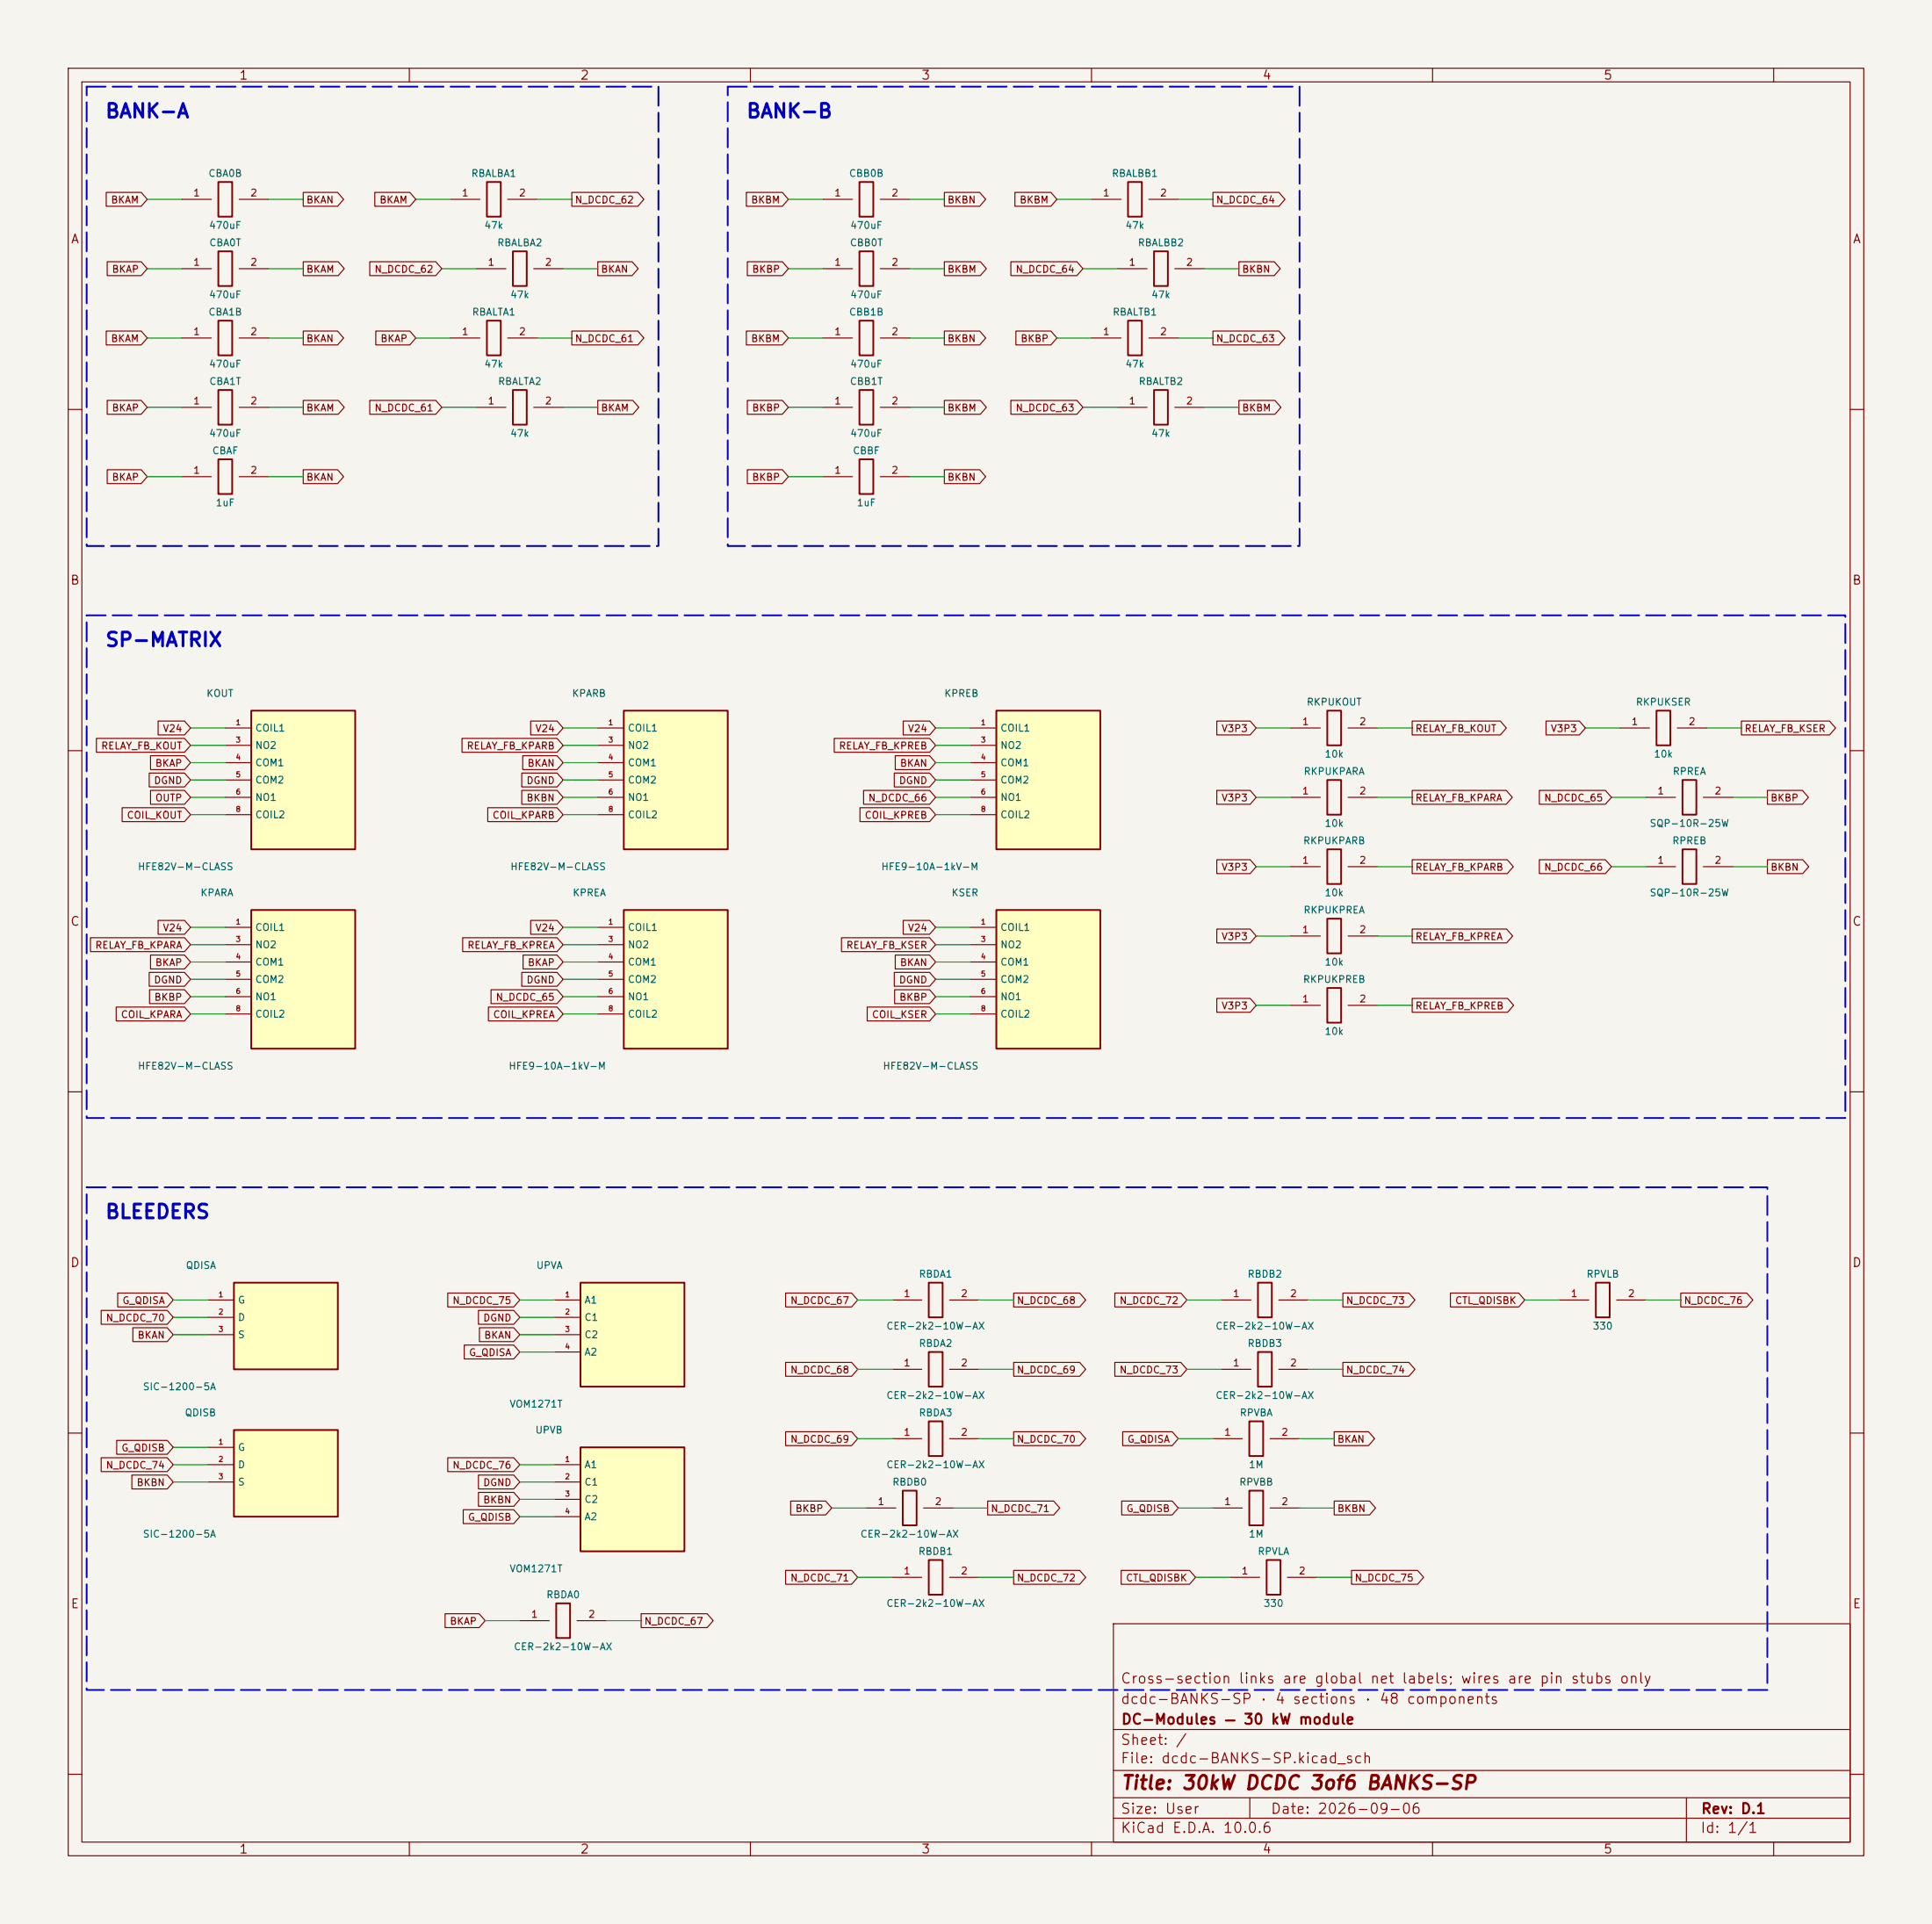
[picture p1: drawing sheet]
<svg xmlns="http://www.w3.org/2000/svg" width="283mm" height="282mm" viewBox="0 0 283 282" stroke-linecap="round" stroke-linejoin="round" font-family="sans-serif">
<path d="M0 0h283.2v281.9h-283.2z" fill="#f5f4ef" stroke="#f5f4ef" stroke-width=".13"/>
<g fill="none" stroke="#840000" stroke-width=".15">
<path d="M10 10h263.2v261.9h-263.2zM12 12h259.2v257.9h-259.2zM60 10v2M110 10v2M160 10v2M210 10v2M260 10v2M10 60h2M271.2 60h2M10 110h2M271.2 110h2M10 160h2"/>
<path d="M271.2 160h2M10 210h2M271.2 210h2M163.2 237.9h108v32h-108zM163.2 259.4h108M163.2 253.4h108M10 260h2M60 269.9v2M110 269.9v2M160 269.9v2M163.2 266.4h108M163.2 263.4h108"/>
<path d="M183.2 263.4v3M210 269.9v2M247.2 263.4v6.5M260 269.9v2M271.2 260h2"/>
</g>
<path d="M85.1 212.1h15.2v15.2h-15.2z" fill="#ffffc2"/>
<path d="M136.1 188h2.1v5h-2.1zM184.4 188h2v5h-2zM184.4 198.1h2v5.1h-2zM85.1 212.1h15.2v15.2h-15.2zM132.3 218.4h2.1v5.1h-2.1zM183.1 218.4h2.1v5.1h-2.1zM183.1 208.3h2.1v5.1h-2.1zM136.1 228.6h2.1v5.1h-2.1z" fill="none" stroke="#840000" stroke-width=".25"/>
<g fill="none" stroke="#840000" stroke-width=".15">
<path d="M130.8 190.5h4.3M139.2 190.5h4.3M179.1 190.5h4.3M187.5 190.5h4.3M81.3 214.6h3.8M81.3 217.2h3.8M81.3 219.7h3.8M177.8 210.8h4.3M179.1 200.7h4.3M186.2 210.8h4.3M187.5 200.7h4.3M81.3 222.3h3.8"/>
<path d="M127 221h4.3M130.8 231.1h4.3M135.4 221h4.3M139.2 231.1h4.3M177.8 221h4.3M186.2 221h4.3"/>
</g>
<path d="M36.8 104.1h15.3v20.4h-15.3z" fill="#ffffc2"/>
<path d="M36.8 104.1h15.3v20.4h-15.3zM233.9 188h2.1v5h-2.1zM136.1 208.3h2.1v5.1h-2.1zM185.7 228.6h2v5.1h-2z" fill="none" stroke="#840000" stroke-width=".25"/>
<path d="M33 106.7h3.8M33 109.2h3.8M33 111.8h3.8M33 114.3h3.8M33 116.8h3.8M33 119.4h3.8M228.6 190.5h4.3M237 190.5h4.3M130.8 210.8h4.3M139.2 210.8h4.3M180.3 231.1h4.4M188.7 231.1h4.3" fill="none" stroke="#840000" stroke-width=".15"/>
<path d="M146 104.1h15.3v20.4h-15.3z" fill="#ffffc2"/>
<path d="M146 104.1h15.3v20.4h-15.3zM194.6 134.6h2v5.1h-2zM194.6 124.5h2v5h-2zM194.6 144.8h2v5.1h-2zM136.1 198.1h2.1v5.1h-2.1z" fill="none" stroke="#840000" stroke-width=".25"/>
<g fill="none" stroke="#840000" stroke-width=".15">
<path d="M142.2 106.7h3.8M142.2 109.2h3.8M142.2 111.8h3.8M142.2 114.3h3.8M142.2 116.8h3.8M142.2 119.4h3.8M189.2 137.2h4.3M189.2 127h4.3M197.6 137.2h4.3M197.6 127h4.3M189.2 147.3h4.3M197.6 147.3h4.3"/>
<path d="M130.8 200.7h4.3M139.2 200.7h4.3"/>
</g>
<path d="M146 133.4h15.3v20.3h-15.3z" fill="#ffffc2"/>
<path d="M126 36.8h2v5.1h-2zM126 26.7h2v5.1h-2zM126 47h2v5.1h-2zM126 57.2h2v5h-2zM169.2 57.2h2v5h-2zM126 67.3h2v5.1h-2zM194.6 114.3h2v5.1h-2zM194.6 104.1h2v5.1h-2zM146 133.4h15.3v20.3h-15.3zM246.6 124.5h2.1v5h-2.1z" fill="none" stroke="#840000" stroke-width=".25"/>
<g fill="none" stroke="#840000" stroke-width=".15">
<path d="M120.6 39.4h4.4M120.6 29.2h4.4M129 39.4h4.3M129 29.2h4.3M120.6 49.5h4.4M120.6 59.7h4.4M129 49.5h4.3M129 59.7h4.3M163.8 59.7h4.3M172.2 59.7h4.3M120.6 69.9h4.4M129 69.9h4.3"/>
<path d="M189.2 116.8h4.3M189.2 106.7h4.3M197.6 116.8h4.3M197.6 106.7h4.3M142.2 135.9h3.8M142.2 138.4h3.8M241.3 127h4.3M249.7 127h4.3M142.2 141h3.8M142.2 143.5h3.8M142.2 146.1h3.8M142.2 148.6h3.8"/>
</g>
<path d="M91.4 104.1h15.3v20.4h-15.3z" fill="#ffffc2"/>
<g fill="none" stroke="#840000" stroke-width=".25">
<path d="M32 36.8h2v5.1h-2zM32 26.7h2v5.1h-2zM71.4 26.7h2v5.1h-2zM75.2 36.8h2v5.1h-2zM165.4 26.7h2v5.1h-2zM169.2 36.8h2v5.1h-2zM32 47h2v5.1h-2zM32 57.2h2v5h-2zM75.2 57.2h2v5h-2zM165.4 47h2v5.1h-2zM32 67.3h2v5.1h-2zM91.4 104.1h15.3v20.4h-15.3z"/>
<path d="M242.8 104.1h2.1v5.1h-2.1zM246.6 114.3h2.1v5.1h-2.1z"/>
</g>
<g fill="none" stroke="#840000" stroke-width=".15">
<path d="M26.7 39.4h4.3M26.7 29.2h4.3M35.1 39.4h4.3M35.1 29.2h4.3M66 29.2h4.4M69.8 39.4h4.4M74.4 29.2h4.3M78.2 39.4h4.3M160 29.2h4.3M163.8 39.4h4.3M168.4 29.2h4.3M172.2 39.4h4.3"/>
<path d="M26.7 49.5h4.3M26.7 59.7h4.3M35.1 49.5h4.3M35.1 59.7h4.3M69.8 59.7h4.4M78.2 59.7h4.3M160 49.5h4.3M168.4 49.5h4.3M26.7 69.9h4.3M35.1 69.9h4.3M87.6 106.7h3.8M87.6 109.2h3.8"/>
<path d="M87.6 111.8h3.8M87.6 114.3h3.8M87.6 116.8h3.8M87.6 119.4h3.8M237.5 106.7h4.3M241.3 116.8h4.3M245.9 106.7h4.3M249.7 116.8h4.3"/>
</g>
<path d="M36.8 133.4h15.3v20.3h-15.3z" fill="#ffffc2"/>
<path d="M36.8 133.4h15.3v20.3h-15.3zM81.5 235h2.1v5h-2.1z" fill="none" stroke="#840000" stroke-width=".25"/>
<path d="M33 135.9h3.8M33 138.4h3.8M33 141h3.8M33 143.5h3.8M33 146.1h3.8M33 148.6h3.8M76.2 237.5h4.3M84.6 237.5h4.3" fill="none" stroke="#840000" stroke-width=".15"/>
<path d="M91.4 133.4h15.3v20.3h-15.3z" fill="#ffffc2"/>
<path d="M91.4 133.4h15.3v20.3h-15.3z" fill="none" stroke="#840000" stroke-width=".25"/>
<path d="M87.6 135.9h3.8M87.6 138.4h3.8M87.6 141h3.8M87.6 143.5h3.8M87.6 146.1h3.8M87.6 148.6h3.8" fill="none" stroke="#840000" stroke-width=".15"/>
<path d="M34.3 209.6h15.2v12.7h-15.2z" fill="#ffffc2"/>
<path d="M71.4 47h2v5.1h-2zM34.3 209.6h15.2v12.7h-15.2z" fill="none" stroke="#840000" stroke-width=".25"/>
<path d="M66 49.5h4.4M74.4 49.5h4.3M30.5 212.1h3.8M30.5 214.6h3.8M30.5 217.2h3.8" fill="none" stroke="#840000" stroke-width=".15"/>
<path d="M34.3 188h15.2v12.7h-15.2z" fill="#ffffc2"/>
<path d="M34.3 188h15.2v12.7h-15.2z" fill="none" stroke="#840000" stroke-width=".25"/>
<path d="M30.5 190.5h3.8M30.5 193h3.8M30.5 195.6h3.8" fill="none" stroke="#840000" stroke-width=".15"/>
<path d="M85.1 188h15.2v15.2h-15.2z" fill="#ffffc2"/>
<path d="M85.1 188h15.2v15.2h-15.2z" fill="none" stroke="#840000" stroke-width=".25"/>
<g fill="none" stroke="#840000" stroke-width=".15">
<path d="M15.6 28.2h5.1l.9 1-.9 1h-5.1zM15.7 38.4h5l.9 1-.9 1h-5zM44.4 28.2h5.1l.9 1-.9 1h-5.1zM44.4 38.4h5.2l.9 1-.9 1h-5.2zM54.2 38.4h9.7l.9 1-.9 1h-9.7zM54.9 28.2h5.2l.9 1-.9 1h-5.2zM83.8 28.2h9.7l.9 1-.9 1h-9.7zM87.6 38.4h5.1l.9 1-.9 1h-5.1zM109.4 28.2h5.3l.9 1-.9 1h-5.3zM109.5 38.4h5.2l.9 1-.9 1h-5.2zM138.4 28.2h5.2l.9 1-.9 1h-5.2zM138.4 38.4h5.3l.9 1-.9 1h-5.3z"/>
<path d="M148.2 38.4h9.7l.8 1-.8 1h-9.7zM148.8 28.2h5.3l.8 1-.8 1h-5.3zM177.8 28.2h9.7l.9 1-.9 1h-9.7zM181.6 38.4h5.2l.9 1-.9 1h-5.2zM15.6 48.5h5.1l.9 1-.9 1h-5.1zM15.7 58.7h5l.9 1-.9 1h-5zM44.4 58.7h5.2l.9 1-.9 1h-5.2zM44.4 48.5h5.1l.9 1-.9 1h-5.1zM54.2 58.7h9.7l.9 1-.9 1h-9.7zM55.1 48.5h5l.9 1-.9 1h-5zM83.8 48.5h9.7l.9 1-.9 1h-9.7zM87.6 58.7h5.2l.9 1-.9 1h-5.2z"/>
<path d="M109.4 48.5h5.3l.9 1-.9 1h-5.3zM109.5 58.7h5.2l.9 1-.9 1h-5.2zM138.4 58.7h5.3l.9 1-.9 1h-5.3zM138.4 48.5h5.2l.9 1-.9 1h-5.2zM148.2 58.7h9.7l.8 1-.8 1h-9.7zM148.9 48.5h5.2l.8 1-.8 1h-5.2zM177.8 48.5h9.7l.9 1-.9 1h-9.7zM181.6 58.7h5.3l.9 1-.9 1h-5.3zM15.7 68.8h5l.9 1.1-.9 1h-5zM44.4 68.8h5.1l.9 1.1-.9 1h-5.1zM109.5 68.8h5.2l.9 1.1-.9 1h-5.2zM138.4 68.8h5.2l.9 1.1-.9 1h-5.2z"/>
<path d="M14.1 108.2h13l.8 1-.8 1h-13zM17.9 118.4h9.2l.8 1-.8 1h-9.2zM21.9 113.3h5.2l.8 1-.8 1h-5.2zM22.1 115.8h5l.8 1-.8 1.1h-5zM22.1 110.7h5l.8 1.1-.8 1h-5zM23.2 105.7h3.9l.8 1-.8 1h-3.9zM67.7 108.2h14l.8 1-.8 1h-14zM71.5 118.4h10.2l.8 1-.8 1h-10.2zM76.5 113.3h5.2l.8 1-.8 1h-5.2zM76.5 115.8h5.2l.8 1-.8 1.1h-5.2zM76.6 110.7h5.1l.8 1.1-.8 1h-5.1zM77.8 105.7h3.9l.8 1-.8 1h-3.9z"/>
<path d="M122.3 108.2h14l.9 1-.9 1h-14zM126.1 118.4h10.2l.9 1-.9 1h-10.2zM126.6 115.8h9.7l.9 1-.9 1.1h-9.7zM131.1 113.3h5.2l.9 1-.9 1h-5.2zM131.2 110.7h5.1l.9 1.1-.9 1h-5.1zM132.4 105.7h3.9l.9 1-.9 1h-3.9zM178.4 105.7h4.9l.8 1-.8 1h-4.9zM178.4 115.8h4.9l.8 1-.8 1.1h-4.9zM207 105.7h12.9l.9 1-.9 1h-12.9zM207 115.8h13.8l.9 1-.9 1.1h-13.8zM225.7 115.8h9.6l.9 1-.9 1.1h-9.6zM226.6 105.7h4.9l.9 1-.9 1h-4.9z"/>
<path d="M255.3 105.7h12.9l.9 1-.9 1h-12.9zM259.1 115.8h5.1l.9 1-.9 1.1h-5.1zM13.3 137.4h13.8l.8 1-.8 1h-13.8zM22.1 140h5l.8 1-.8 1h-5zM23.2 134.9h3.9l.8 1-.8 1h-3.9zM67.8 137.4h13.9l.8 1-.8 1h-13.9zM76.7 140h5l.8 1-.8 1h-5zM77.8 134.9h3.9l.8 1-.8 1h-3.9zM123.4 137.4h12.9l.9 1-.9 1h-12.9zM131.2 140h5.1l.9 1-.9 1h-5.1zM132.4 134.9h3.9l.9 1-.9 1h-3.9zM178.4 126h4.9l.8 1-.8 1h-4.9z"/>
<path d="M178.4 136.1h4.9l.8 1.1-.8 1h-4.9zM207 136.1h13.8l.9 1.1-.9 1h-13.8zM207 126h13.9l.9 1-.9 1h-13.9zM225.7 126h9.6l.9 1-.9 1h-9.6zM259.1 126h5.2l.8 1-.8 1h-5.2zM17 147.6h10.1l.8 1-.8 1h-10.1zM21.9 142.5h5.2l.8 1-.8 1h-5.2zM21.9 145h5.2l.8 1.1-.8 1h-5.2zM71.6 147.6h10.1l.8 1-.8 1h-10.1zM72 145h9.7l.8 1.1-.8 1h-9.7zM76.5 142.5h5.2l.8 1-.8 1h-5.2zM127.1 147.6h9.2l.9 1-.9 1h-9.2z"/>
<path d="M131.1 142.5h5.2l.9 1-.9 1h-5.2zM131.1 145h5.2l.9 1.1-.9 1h-5.2zM178.4 146.3h4.9l.8 1-.8 1h-4.9zM207 146.3h14l.9 1-.9 1h-14zM14.8 192h9.7l.9 1-.9 1.1h-9.7zM17.3 189.5h7.2l.9 1-.9 1h-7.2zM19.5 194.6h5l.9 1-.9 1h-5zM65.6 189.5h9.7l.9 1-.9 1h-9.7zM68.1 197.1h7.2l.9 1-.9 1h-7.2zM70.1 192h5.2l.9 1-.9 1.1h-5.2zM70.3 194.6h5l.9 1-.9 1h-5zM81.3 190.5h3.8"/>
<path d="M81.3 193h3.8M81.3 195.6h3.8M81.3 198.1h3.8M115.2 189.5h9.6l.9 1-.9 1h-9.6zM115.2 199.6h9.6l.9 1.1-.9 1h-9.6zM148.6 189.5h9.7l.9 1-.9 1h-9.7zM148.6 199.6h9.7l.9 1.1-.9 1h-9.7zM163.4 199.6h9.7l.9 1.1-.9 1h-9.7zM163.4 189.5h9.7l.9 1-.9 1h-9.7zM196.8 199.6h9.7l.9 1.1-.9 1h-9.7zM196.8 189.5h9.7l.9 1-.9 1h-9.7zM212.6 189.5h10l.9 1-.9 1h-10z"/>
<path d="M246.4 189.5h9.7l.8 1-.8 1h-9.7zM14.8 213.6h9.7l.9 1-.9 1h-9.7zM17.1 211.1h7.4l.9 1-.9 1h-7.4zM19.3 216.2h5.2l.9 1-.9 1h-5.2zM65.6 213.6h9.7l.9 1-.9 1h-9.7zM70.1 216.2h5.2l.9 1-.9 1h-5.2zM70.1 218.7h5.2l.9 1-.9 1h-5.2zM115.2 209.8h9.6l.9 1-.9 1h-9.6zM115.9 220h5.1l.9 1-.9 1h-5.1zM144.8 220h9.7l.8 1-.8 1h-9.7zM148.6 209.8h9.7l.9 1-.9 1h-9.7zM164.4 220h7.4l.9 1-.9 1h-7.4z"/>
<path d="M164.6 209.8h7.2l.9 1-.9 1h-7.2zM195.6 209.8h5l.9 1-.9 1h-5zM195.6 220h5.2l.8 1-.8 1h-5.2zM65.2 236.5h5l.9 1-.9 1h-5zM67.9 221.2h7.4l.9 1.1-.9 1h-7.4zM94 236.5h9.7l.8 1-.8 1h-9.7zM115.2 230.1h9.6l.9 1-.9 1.1h-9.6zM148.6 230.1h9.7l.9 1-.9 1.1h-9.7zM164.4 230.1h10l.9 1-.9 1.1h-10zM198.1 230.1h9.7l.9 1-.9 1.1h-9.7z"/>
</g>
<g fill="none" stroke="#009600" stroke-width=".15">
<path d="M21.6 39.4h5.1M21.6 29.2h5.1M39.4 39.4h5M39.4 29.2h5M61 29.2h5M64.8 39.4h5M78.7 29.2h5.1M82.5 39.4h5.1M115.6 39.4h5M115.6 29.2h5M133.3 39.4h5.1M133.3 29.2h5.1"/>
<path d="M154.9 29.2h5.1M158.7 39.4h5.1M172.7 29.2h5.1M176.5 39.4h5.1M21.6 59.7h5.1M21.6 49.5h5.1M39.4 59.7h5M39.4 49.5h5M61 49.5h5M64.8 59.7h5M78.7 49.5h5.1M82.5 59.7h5.1"/>
<path d="M115.6 59.7h5M115.6 49.5h5M133.3 59.7h5.1M133.3 49.5h5.1M154.9 49.5h5.1M158.7 59.7h5.1M172.7 49.5h5.1M176.5 59.7h5.1M21.6 69.9h5.1M39.4 69.9h5M115.6 69.9h5M133.3 69.9h5.1"/>
<path d="M27.9 116.8h5.1M27.9 109.2h5.1M27.9 114.3h5.1M27.9 106.7h5.1M27.9 111.8h5.1M27.9 119.4h5.1M82.5 116.8h5.1M82.5 109.2h5.1M82.5 114.3h5.1M82.5 106.7h5.1M82.5 111.8h5.1M82.5 119.4h5.1"/>
<path d="M137.2 116.8h5M137.2 109.2h5M137.2 114.3h5M137.2 106.7h5M137.2 111.8h5M137.2 119.4h5M184.1 116.8h5.1M184.1 106.7h5.1M201.9 116.8h5.1M201.9 106.7h5.1M232.4 106.7h5.1M236.2 116.8h5.1"/>
<path d="M250.2 106.7h5.1M254 116.8h5.1M27.9 138.4h5.1M27.9 135.9h5.1M82.5 138.4h5.1M82.5 135.9h5.1M137.2 138.4h5M137.2 135.9h5M184.1 137.2h5.1M184.1 127h5.1M201.9 137.2h5.1M201.9 127h5.1"/>
<path d="M236.2 127h5.1M254 127h5.1M27.9 146.1h5.1M27.9 143.5h5.1M27.9 141h5.1M27.9 148.6h5.1M82.5 146.1h5.1M82.5 143.5h5.1M82.5 141h5.1M82.5 148.6h5.1M137.2 146.1h5M137.2 143.5h5"/>
<path d="M137.2 141h5M137.2 148.6h5M184.1 147.3h5.1M201.9 147.3h5.1M25.4 190.5h5.1M25.4 193h5.1M25.4 195.6h5.1M76.2 190.5h5.1M76.2 193h5.1M76.2 195.6h5.1M76.2 198.1h5.1M125.7 190.5h5.1"/>
<path d="M143.5 190.5h5.1M174 190.5h5.1M191.8 190.5h5M223.5 190.5h5.1M241.3 190.5h5.1M25.4 212.1h5.1M25.4 214.6h5.1M25.4 217.2h5.1M76.2 214.6h5.1M76.2 217.2h5.1M76.2 219.7h5.1M125.7 200.7h5.1"/>
<path d="M125.7 210.8h5.1M143.5 200.7h5.1M143.5 210.8h5.1M172.7 210.8h5.1M174 200.7h5.1M190.5 210.8h5.1M191.8 200.7h5M71.1 237.5h5.1M76.2 222.3h5.1M88.9 237.5h5.1M121.9 221h5.1M125.7 231.1h5.1"/>
<path d="M139.7 221h5.1M143.5 231.1h5.1M172.7 221h5.1M175.3 231.1h5M190.5 221h5.1M193 231.1h5.1"/>
</g>
<path d="M12.7 12.7h83.8v67.3h-83.8zM106.7 12.7h83.8v67.3h-83.8zM12.7 90.2h257.8v73.6h-257.8zM12.7 174h246.4v73.7h-246.4z" fill="none" stroke="#0000c2" stroke-width=".25" stroke-dasharray="2.8 1"/>
<g font-size="2" fill="#0000c2">
<text x="15.3" y="17.8">BANK-A</text>
<text x="109.3" y="17.8">BANK-B</text>
<text x="15.3" y="95.3">SP-MATRIX</text>
<text x="15.3" y="179.1">BLEEDERS</text>
</g>
<text font-size="2" fill="#840000" x="164.2" y="262.7">Title: 30kW DCDC 3of6 BANKS-SP</text>
<g font-size="1.5" fill="#840000">
<text x="164.2" y="250.1">dcdc-BANKS-SP · 4 sections · 48 components</text>
<text x="164.2" y="247.1">Cross-section links are global net labels; wires are pin stubs only</text>
<text x="164.2" y="256.1">Sheet: /</text>
<text x="164.3" y="253.1">DC-Modules — 30 kW module</text>
<text x="164.2" y="258.8">File: dcdc-BANKS-SP.kicad_sch</text>
<text x="164.2" y="269">KiCad E.D.A. 10.0.6</text>
<text x="164.2" y="266.2">Size: User</text>
<text x="186.2" y="266.2">Date: 2026-09-06</text>
<text x="249.2" y="269">Id: 1/1</text>
<text x="249.3" y="266.2">Rev: D.1</text>
</g>
<g font-size="1.3" fill="#840000">
<text x="35" y="12">1</text>
<text x="85" y="12">2</text>
<text x="135" y="12">3</text>
<text x="185" y="12">4</text>
<text x="235" y="12">5</text>
<text x="10.3" y="36">A</text>
<text x="271.5" y="36">A</text>
<text x="10.2" y="86">B</text>
<text x="271.4" y="86">B</text>
<text x="10.2" y="136">C</text>
<text x="271.4" y="136">C</text>
<text x="10.2" y="186">D</text>
<text x="271.4" y="186">D</text>
<text x="10.3" y="236">E</text>
<text x="271.5" y="236">E</text>
<text x="35" y="271.9">1</text>
<text x="85" y="271.9">2</text>
<text x="135" y="271.9">3</text>
<text x="185" y="271.9">4</text>
<text x="235" y="271.9">5</text>
</g>
<g font-size="1" fill="#a90000">
<text x="28.2" y="29">1</text>
<text x="36.6" y="29">2</text>
<text x="67.6" y="29">1</text>
<text x="76" y="29">2</text>
<text x="122.2" y="29">1</text>
<text x="130.6" y="29">2</text>
<text x="161.6" y="29">1</text>
<text x="170" y="29">2</text>
<text x="28.2" y="39.2">1</text>
<text x="36.6" y="39.2">2</text>
<text x="71.4" y="39.2">1</text>
<text x="79.8" y="39.2">2</text>
<text x="122.2" y="39.2">1</text>
<text x="130.6" y="39.2">2</text>
<text x="165.4" y="39.2">1</text>
<text x="173.8" y="39.2">2</text>
<text x="28.2" y="49.3">1</text>
<text x="36.6" y="49.3">2</text>
<text x="67.6" y="49.3">1</text>
<text x="76" y="49.3">2</text>
<text x="122.2" y="49.3">1</text>
<text x="130.6" y="49.3">2</text>
<text x="161.6" y="49.3">1</text>
<text x="170" y="49.3">2</text>
<text x="28.2" y="59.5">1</text>
<text x="36.6" y="59.5">2</text>
<text x="71.4" y="59.5">1</text>
<text x="79.8" y="59.5">2</text>
<text x="122.2" y="59.5">1</text>
<text x="130.6" y="59.5">2</text>
<text x="165.4" y="59.5">1</text>
<text x="173.8" y="59.5">2</text>
<text x="28.2" y="69.7">1</text>
<text x="36.6" y="69.7">2</text>
<text x="122.2" y="69.7">1</text>
<text x="130.6" y="69.7">2</text>
<text x="190.8" y="106.5">1</text>
<text x="199.2" y="106.5">2</text>
<text x="239.1" y="106.5">1</text>
<text x="247.4" y="106.5">2</text>
<text x="190.8" y="116.7">1</text>
<text x="199.2" y="116.7">2</text>
<text x="242.9" y="116.7">1</text>
<text x="251.3" y="116.7">2</text>
<text x="190.8" y="126.8">1</text>
<text x="199.2" y="126.8">2</text>
<text x="242.9" y="126.8">1</text>
<text x="251.3" y="126.8">2</text>
<text x="190.8" y="137">1</text>
<text x="199.2" y="137">2</text>
<text x="190.8" y="147.1">1</text>
<text x="199.2" y="147.1">2</text>
<text x="132.4" y="190.3">1</text>
<text x="140.8" y="190.3">2</text>
<text x="180.6" y="190.3">1</text>
<text x="189" y="190.3">2</text>
<text x="230.2" y="190.3">1</text>
<text x="238.6" y="190.3">2</text>
<text x="132.4" y="200.5">1</text>
<text x="140.8" y="200.5">2</text>
<text x="180.6" y="200.5">1</text>
<text x="189" y="200.5">2</text>
<text x="132.4" y="210.6">1</text>
<text x="140.8" y="210.6">2</text>
<text x="179.4" y="210.6">1</text>
<text x="187.8" y="210.6">2</text>
<text x="128.6" y="220.8">1</text>
<text x="137" y="220.8">2</text>
<text x="179.4" y="220.8">1</text>
<text x="187.8" y="220.8">2</text>
<text x="132.4" y="231">1</text>
<text x="140.8" y="231">2</text>
<text x="181.9" y="231">1</text>
<text x="190.3" y="231">2</text>
<text x="77.8" y="237.3">1</text>
<text x="86.2" y="237.3">2</text>
</g>
<g font-size="1" fill="#006464">
<text x="30.5" y="26.2">CBA0B</text>
<text x="69" y="26.2">RBALBA1</text>
<text x="124.4" y="26.2">CBB0B</text>
<text x="162.9" y="26.2">RBALBB1</text>
<text x="30.6" y="33.8">470uF</text>
<text x="70.9" y="33.8">47k</text>
<text x="124.6" y="33.8">470uF</text>
<text x="164.9" y="33.8">47k</text>
<text x="30.6" y="36.3">CBA0T</text>
<text x="72.8" y="36.3">RBALBA2</text>
<text x="124.5" y="36.3">CBB0T</text>
<text x="166.7" y="36.3">RBALBB2</text>
<text x="30.5" y="46.5">CBA1B</text>
<text x="30.6" y="43.9">470uF</text>
<text x="69.1" y="46.5">RBALTA1</text>
<text x="74.7" y="43.9">47k</text>
<text x="124.4" y="46.5">CBB1B</text>
<text x="124.6" y="43.9">470uF</text>
<text x="163" y="46.5">RBALTB1</text>
<text x="168.7" y="43.9">47k</text>
<text x="30.6" y="54.1">470uF</text>
<text x="30.6" y="56.6">CBA1T</text>
<text x="70.9" y="54.1">47k</text>
<text x="72.9" y="56.6">RBALTA2</text>
<text x="124.5" y="56.6">CBB1T</text>
<text x="124.6" y="54.1">470uF</text>
<text x="164.9" y="54.1">47k</text>
<text x="166.8" y="56.6">RBALTB2</text>
<text x="30.6" y="64.3">470uF</text>
<text x="74.7" y="64.3">47k</text>
<text x="124.6" y="64.3">470uF</text>
<text x="168.7" y="64.3">47k</text>
<text x="31" y="66.8">CBAF</text>
<text x="124.9" y="66.8">CBBF</text>
<text x="31.5" y="74.4">1uF</text>
<text x="125.5" y="74.4">1uF</text>
<text x="30.2" y="102.4">KOUT</text>
<text x="37.3" y="107.4">COIL1</text>
<text x="83.8" y="102.4">KPARB</text>
<text x="91.9" y="107.4">COIL1</text>
<text x="138.3" y="102.4">KPREB</text>
<text x="146.6" y="107.4">COIL1</text>
<text x="191.5" y="103.6">RKPUKOUT</text>
<text x="239.7" y="103.6">RKPUKSER</text>
<text x="37.3" y="110">NO2</text>
<text x="37.3" y="112.5">COM1</text>
<text x="91.9" y="110">NO2</text>
<text x="91.9" y="112.5">COM1</text>
<text x="146.6" y="110">NO2</text>
<text x="146.6" y="112.5">COM1</text>
<text x="191" y="113.8">RKPUKPARA</text>
<text x="194.1" y="111.3">10k</text>
<text x="242.4" y="111.3">10k</text>
<text x="245.1" y="113.8">RPREA</text>
<text x="37.3" y="115.1">COM2</text>
<text x="37.3" y="117.6">NO1</text>
<text x="91.9" y="115.1">COM2</text>
<text x="91.9" y="117.6">NO1</text>
<text x="146.6" y="115.1">COM2</text>
<text x="146.6" y="117.6">NO1</text>
<text x="37.3" y="120.1">COIL2</text>
<text x="91.9" y="120.1">COIL2</text>
<text x="146.6" y="120.1">COIL2</text>
<text x="191" y="124">RKPUKPARB</text>
<text x="194.1" y="121.4">10k</text>
<text x="241.7" y="121.4">SQP-10R-25W</text>
<text x="245.1" y="124">RPREB</text>
<text x="20.1" y="127.8">HFE82V-M-CLASS</text>
<text x="29.3" y="131.6">KPARA</text>
<text x="74.7" y="127.8">HFE82V-M-CLASS</text>
<text x="83.9" y="131.6">KPREA</text>
<text x="129.1" y="127.8">HFE9-10A-1kV-M</text>
<text x="139.4" y="131.6">KSER</text>
<text x="194.1" y="131.6">10k</text>
<text x="241.7" y="131.6">SQP-10R-25W</text>
<text x="37.3" y="136.7">COIL1</text>
<text x="91.9" y="136.7">COIL1</text>
<text x="146.6" y="136.7">COIL1</text>
<text x="191" y="134.1">RKPUKPREA</text>
<text x="37.3" y="139.2">NO2</text>
<text x="37.3" y="141.7">COM1</text>
<text x="91.9" y="139.2">NO2</text>
<text x="91.9" y="141.7">COM1</text>
<text x="146.6" y="139.2">NO2</text>
<text x="146.6" y="141.7">COM1</text>
<text x="194.1" y="141.7">10k</text>
<text x="37.3" y="144.3">COM2</text>
<text x="37.3" y="146.8">NO1</text>
<text x="37.3" y="149.4">COIL2</text>
<text x="91.9" y="144.3">COM2</text>
<text x="91.9" y="146.8">NO1</text>
<text x="91.9" y="149.4">COIL2</text>
<text x="146.6" y="144.3">COM2</text>
<text x="146.6" y="146.8">NO1</text>
<text x="146.6" y="149.4">COIL2</text>
<text x="190.9" y="144.3">RKPUKPREB</text>
<text x="194.1" y="151.9">10k</text>
<text x="20.1" y="157">HFE82V-M-CLASS</text>
<text x="74.5" y="157">HFE9-10A-1kV-M</text>
<text x="129.3" y="157">HFE82V-M-CLASS</text>
<text x="27.2" y="186.2">QDISA</text>
<text x="34.8" y="191.3">G</text>
<text x="78.5" y="186.2">UPVA</text>
<text x="85.6" y="191.3">A1</text>
<text x="134.6" y="187.5">RBDA1</text>
<text x="182.8" y="187.5">RBDB2</text>
<text x="232.5" y="187.5">RPVLB</text>
<text x="34.8" y="193.8">D</text>
<text x="34.8" y="196.3">S</text>
<text x="85.6" y="193.8">C1</text>
<text x="85.6" y="196.3">C2</text>
<text x="129.8" y="195.1">CER-2k2-10W-AX</text>
<text x="134.6" y="197.6">RBDA2</text>
<text x="178.1" y="195.1">CER-2k2-10W-AX</text>
<text x="182.8" y="197.6">RBDB3</text>
<text x="233.4" y="195.1">330</text>
<text x="20.9" y="204">SIC-1200-5A</text>
<text x="85.6" y="198.9">A2</text>
<text x="27" y="207.8">QDISB</text>
<text x="74.6" y="206.5">VOM1271T</text>
<text x="129.8" y="205.2">CER-2k2-10W-AX</text>
<text x="134.6" y="207.8">RBDA3</text>
<text x="178.1" y="205.2">CER-2k2-10W-AX</text>
<text x="181.7" y="207.8">RPVBA</text>
<text x="34.8" y="212.9">G</text>
<text x="34.8" y="215.4">D</text>
<text x="78.4" y="210.3">UPVB</text>
<text x="85.6" y="215.4">A1</text>
<text x="129.8" y="215.4">CER-2k2-10W-AX</text>
<text x="183" y="215.4">1M</text>
<text x="34.8" y="217.9">S</text>
<text x="85.6" y="217.9">C1</text>
<text x="85.6" y="220.5">C2</text>
<text x="130.7" y="217.9">RBDB0</text>
<text x="181.6" y="217.9">RPVBB</text>
<text x="20.9" y="225.6">SIC-1200-5A</text>
<text x="85.6" y="223">A2</text>
<text x="126" y="225.6">CER-2k2-10W-AX</text>
<text x="183" y="225.6">1M</text>
<text x="74.6" y="230.6">VOM1271T</text>
<text x="134.5" y="228.1">RBDB1</text>
<text x="184.3" y="228.1">RPVLA</text>
<text x="80" y="234.4">RBDA0</text>
<text x="129.8" y="235.7">CER-2k2-10W-AX</text>
<text x="185.1" y="235.7">330</text>
<text x="75.2" y="242.1">CER-2k2-10W-AX</text>
</g>
<g font-size="1" fill="#840000">
<text x="16.2" y="30.1">BKAM</text>
<text x="44.8" y="30.1">BKAN</text>
<text x="55.6" y="30.1">BKAM</text>
<text x="84.2" y="30.1">N_DCDC_62</text>
<text x="110" y="30.1">BKBM</text>
<text x="138.8" y="30.1">BKBN</text>
<text x="149.4" y="30.1">BKBM</text>
<text x="178.2" y="30.1">N_DCDC_64</text>
<text x="16.3" y="40.2">BKAP</text>
<text x="44.8" y="40.2">BKAM</text>
<text x="54.8" y="40.2">N_DCDC_62</text>
<text x="88" y="40.2">BKAN</text>
<text x="110.2" y="40.2">BKBP</text>
<text x="138.8" y="40.2">BKBM</text>
<text x="148.8" y="40.2">N_DCDC_64</text>
<text x="182" y="40.2">BKBN</text>
<text x="16.2" y="50.4">BKAM</text>
<text x="44.8" y="50.4">BKAN</text>
<text x="55.7" y="50.4">BKAP</text>
<text x="84.2" y="50.4">N_DCDC_61</text>
<text x="110" y="50.4">BKBM</text>
<text x="138.8" y="50.4">BKBN</text>
<text x="149.5" y="50.4">BKBP</text>
<text x="178.2" y="50.4">N_DCDC_63</text>
<text x="16.3" y="60.5">BKAP</text>
<text x="44.8" y="60.5">BKAM</text>
<text x="54.8" y="60.5">N_DCDC_61</text>
<text x="88" y="60.5">BKAM</text>
<text x="110.2" y="60.5">BKBP</text>
<text x="138.8" y="60.5">BKBM</text>
<text x="148.8" y="60.5">N_DCDC_63</text>
<text x="182" y="60.5">BKBM</text>
<text x="16.3" y="70.7">BKAP</text>
<text x="44.8" y="70.7">BKAN</text>
<text x="110.2" y="70.7">BKBP</text>
<text x="138.8" y="70.7">BKBN</text>
<text x="23.8" y="107.5">V24</text>
<text x="78.4" y="107.5">V24</text>
<text x="133" y="107.5">V24</text>
<text x="179" y="107.5">V3P3</text>
<text x="207.4" y="107.5">RELAY_FB_KOUT</text>
<text x="227.2" y="107.5">V3P3</text>
<text x="255.6" y="107.5">RELAY_FB_KSER</text>
<text x="14.7" y="110.1">RELAY_FB_KOUT</text>
<text x="22.7" y="112.6">BKAP</text>
<text x="68.3" y="110.1">RELAY_FB_KPARB</text>
<text x="77.2" y="112.6">BKAN</text>
<text x="122.9" y="110.1">RELAY_FB_KPREB</text>
<text x="131.8" y="112.6">BKAN</text>
<text x="22.5" y="115.1">DGND</text>
<text x="22.7" y="117.7">OUTP</text>
<text x="77.1" y="115.1">DGND</text>
<text x="77.1" y="117.7">BKBN</text>
<text x="127.2" y="117.7">N_DCDC_66</text>
<text x="131.7" y="115.1">DGND</text>
<text x="179" y="117.7">V3P3</text>
<text x="207.4" y="117.7">RELAY_FB_KPARA</text>
<text x="226.3" y="117.7">N_DCDC_65</text>
<text x="259.5" y="117.7">BKBP</text>
<text x="18.5" y="120.2">COIL_KOUT</text>
<text x="72.1" y="120.2">COIL_KPARB</text>
<text x="126.7" y="120.2">COIL_KPREB</text>
<text x="179" y="127.8">V3P3</text>
<text x="207.4" y="127.8">RELAY_FB_KPARB</text>
<text x="226.3" y="127.8">N_DCDC_66</text>
<text x="259.5" y="127.8">BKBN</text>
<text x="23.8" y="136.7">V24</text>
<text x="78.4" y="136.7">V24</text>
<text x="133" y="136.7">V24</text>
<text x="13.9" y="139.3">RELAY_FB_KPARA</text>
<text x="22.7" y="141.8">BKAP</text>
<text x="68.4" y="139.3">RELAY_FB_KPREA</text>
<text x="77.3" y="141.8">BKAP</text>
<text x="124" y="139.3">RELAY_FB_KSER</text>
<text x="131.8" y="141.8">BKAN</text>
<text x="179" y="138">V3P3</text>
<text x="207.4" y="138">RELAY_FB_KPREA</text>
<text x="17.6" y="149.4">COIL_KPARA</text>
<text x="22.5" y="144.4">DGND</text>
<text x="22.5" y="146.9">BKBP</text>
<text x="72.2" y="149.4">COIL_KPREA</text>
<text x="72.6" y="146.9">N_DCDC_65</text>
<text x="77.1" y="144.4">DGND</text>
<text x="127.7" y="149.4">COIL_KSER</text>
<text x="131.7" y="144.4">DGND</text>
<text x="131.8" y="146.9">BKBP</text>
<text x="179" y="148.2">V3P3</text>
<text x="207.4" y="148.2">RELAY_FB_KPREB</text>
<text x="17.9" y="191.3">G_QDISA</text>
<text x="66.2" y="191.3">N_DCDC_75</text>
<text x="115.8" y="191.3">N_DCDC_67</text>
<text x="149" y="191.3">N_DCDC_68</text>
<text x="164" y="191.3">N_DCDC_72</text>
<text x="197.2" y="191.3">N_DCDC_73</text>
<text x="213.2" y="191.3">CTL_QDISBK</text>
<text x="246.8" y="191.3">N_DCDC_76</text>
<text x="15.4" y="193.9">N_DCDC_70</text>
<text x="20.1" y="196.4">BKAN</text>
<text x="70.7" y="193.9">DGND</text>
<text x="70.9" y="196.4">BKAN</text>
<text x="68.7" y="199">G_QDISA</text>
<text x="115.8" y="201.5">N_DCDC_68</text>
<text x="149" y="201.5">N_DCDC_69</text>
<text x="164" y="201.5">N_DCDC_73</text>
<text x="197.2" y="201.5">N_DCDC_74</text>
<text x="15.4" y="215.5">N_DCDC_74</text>
<text x="17.7" y="212.9">G_QDISB</text>
<text x="66.2" y="215.5">N_DCDC_76</text>
<text x="115.8" y="211.7">N_DCDC_69</text>
<text x="149" y="211.7">N_DCDC_70</text>
<text x="165.2" y="211.7">G_QDISA</text>
<text x="196" y="211.7">BKAN</text>
<text x="19.9" y="218">BKBN</text>
<text x="70.7" y="218">DGND</text>
<text x="70.7" y="220.6">BKBN</text>
<text x="116.5" y="221.8">BKBP</text>
<text x="145.2" y="221.8">N_DCDC_71</text>
<text x="165" y="221.8">G_QDISB</text>
<text x="196" y="221.8">BKBN</text>
<text x="68.5" y="223.1">G_QDISB</text>
<text x="115.8" y="232">N_DCDC_71</text>
<text x="149" y="232">N_DCDC_72</text>
<text x="165" y="232">CTL_QDISBK</text>
<text x="198.5" y="232">N_DCDC_75</text>
<text x="65.9" y="238.3">BKAP</text>
<text x="94.4" y="238.3">N_DCDC_67</text>
</g>
<g font-size=".8" fill="#a90000">
<text x="34.5" y="106.5">1</text>
<text x="89.1" y="106.5">1</text>
<text x="143.7" y="106.5">1</text>
<text x="34.5" y="109">3</text>
<text x="34.5" y="111.5">4</text>
<text x="89.1" y="109">3</text>
<text x="89.1" y="111.5">4</text>
<text x="143.7" y="109">3</text>
<text x="143.7" y="111.5">4</text>
<text x="34.5" y="114.1">5</text>
<text x="34.5" y="116.6">6</text>
<text x="34.5" y="119.2">8</text>
<text x="89.1" y="114.1">5</text>
<text x="89.1" y="116.6">6</text>
<text x="89.1" y="119.2">8</text>
<text x="143.7" y="114.1">5</text>
<text x="143.7" y="116.6">6</text>
<text x="143.7" y="119.2">8</text>
<text x="34.5" y="135.7">1</text>
<text x="89.1" y="135.7">1</text>
<text x="143.7" y="135.7">1</text>
<text x="34.5" y="138.2">3</text>
<text x="34.5" y="140.7">4</text>
<text x="34.5" y="143.3">5</text>
<text x="89.1" y="138.2">3</text>
<text x="89.1" y="140.7">4</text>
<text x="89.1" y="143.3">5</text>
<text x="143.7" y="138.2">3</text>
<text x="143.7" y="140.7">4</text>
<text x="143.7" y="143.3">5</text>
<text x="34.5" y="145.8">6</text>
<text x="34.5" y="148.4">8</text>
<text x="89.1" y="145.8">6</text>
<text x="89.1" y="148.4">8</text>
<text x="143.7" y="145.8">6</text>
<text x="143.7" y="148.4">8</text>
<text x="31.9" y="190.3">1</text>
<text x="82.7" y="190.3">1</text>
<text x="31.9" y="192.8">2</text>
<text x="31.9" y="195.4">3</text>
<text x="82.7" y="192.8">2</text>
<text x="82.7" y="195.4">3</text>
<text x="82.7" y="197.9">4</text>
<text x="31.9" y="211.9">1</text>
<text x="31.9" y="214.4">2</text>
<text x="82.7" y="214.4">1</text>
<text x="31.9" y="216.9">3</text>
<text x="82.7" y="216.9">2</text>
<text x="82.7" y="219.5">3</text>
<text x="82.7" y="222">4</text>
</g>
</svg>
